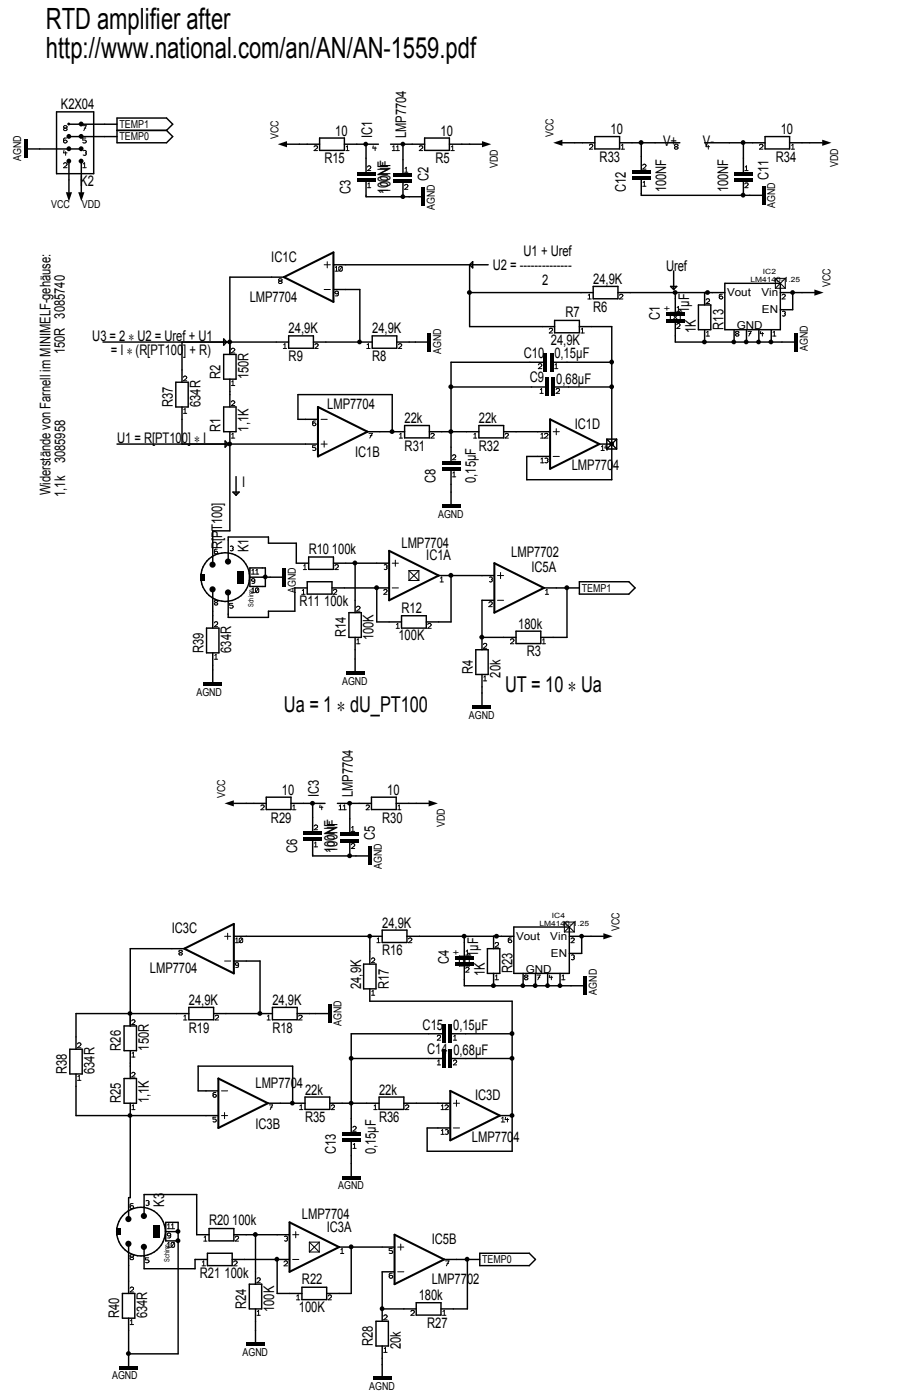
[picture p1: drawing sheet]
<svg xmlns="http://www.w3.org/2000/svg" width="160mm" height="250mm" viewBox="0 0 160 250" stroke-linecap="round" stroke-linejoin="round" font-family="sans-serif">
<g fill="none" stroke="#000" stroke-width=".18">
<path d="M11.3 22.6v.1l.7 .3v.2l-.5 .1-.2-.3 .7-.3v-.1l-.2-.2h-.3zM11.3 29.3l.1-.2a.34 .34 0 0 1 .6 .3l-.7 .5h.7M11.4 26.9l-.1 .4h.7M11.7 27.1v.6M11.9 24.6l-.5 .1v.8a.34 .34 0 0 0 .6-.3 .33 .33 0 0 0-.3-.2 .33 .33 0 0 0-.4 .2M14.8 22.4h.6l-.5 .9M14.8 29.9h.6M14.8 26.9h.5v.4M14.8 29.3l.3-.2v.8M15 22.9h.3M15.2 27.3h.1M15.3 24.6h-.5v.4h.4l.2 .3a.39 .39 0 0 1-.6 .2"/>
<path d="M15.3 27.3v.4h-.5M56 26.2l.1-.1h.5v.4l-.6 .4h.6M61.7 26.9h.6M61.8 26.2l.2-.2v.9M65.5 33.5h.6M65.5 29.8a.29 .29 0 0 1 .4-.2 .29 .29 0 0 1 .2 .5l-.6 .4h.6M65.6 32.9l.2-.2v.8M66.6 26l-.1 .5h.6M66.9 26.2v.7M70 26.9h.6M70 26.2l.3-.2v.9M70.7 26.9h.6"/>
<path d="M70.7 26.2l.3-.2v.9M72.2 33.1a.29 .29 0 0 1 .4-.2 .29 .29 0 0 1 .1 .5l-.5 .4h.6M72.2 30.8h.6M72.2 30.1l.3-.2v.9M74.8 26.2l.1-.1h.4v.4l-.5 .4h.6M80.4 26.9h.6M80.5 26.2l.2-.2v.9M105.1 26a.29 .29 0 0 1 .4-.2 .29 .29 0 0 1 .2 .4l-.6 .4h.6M110.8 26.6h.6M110.9 26l.2-.2v.8M114.6 29.5a.29 .29 0 0 1 .4-.2 .29 .29 0 0 1 .2 .5l-.6 .4h.6M114.6 33.3h.6"/>
<path d="M114.7 32.6l.2-.2v.9M120.5 25.8l.4 .1v.1l-.6 .3 .2 .3h.3l.1-.3-.6-.3zM126 25.8l-.1 .4h.7M126.3 26v.6M132.9 32.9v-.2h.5v.4l-.5 .4h.5M132.9 30.5h.5M132.9 29.8l.3-.2v.9M135.5 26a.32 .32 0 0 1 .3-.3 .32 .32 0 0 1 .3 .3l-.6 .6h.6M141.1 26.6h.6M141.2 26l.2-.2v.8M49.7 49.9v.1l.6 .3v.2l-.5 .1-.1-.3 .6-.3v-.1l-.2-.1zM57.8 51.7h1.1"/>
<path d="M57.8 47.3h1.1M58.4 46.7v1.1M59.7 48.4h.7M59.8 47.8l.2-.2v.8M60.4 52.2a.32 .32 0 0 1-.4 .3 .32 .32 0 0 1-.3-.3 .35 .35 0 0 1 .3-.2 .35 .35 0 0 1 .4 .2l-.1 .6h-.5M61 47.6v.7h-.5M61 47.6h-.5v.7M61 47.6l-.5 .7M98 58.8v-.1a.31 .31 0 0 1 .4-.1 .31 .31 0 0 1 .2 .3l-.6 .6h.6M103.6 59.5h.6M103.7 58.8l.2-.2v.9M104.9 53.4h.6"/>
<path d="M104.9 52.7l.2-.2v.9M110.5 52.7l.2-.2 .3 .1v.3l-.5 .5h.6M119.6 55.8h1.7M119.6 55.8v1.7M119.6 57.5h1.7M119.6 55.8l1.7 1.7M120.7 58a.29 .29 0 0 1 .4-.2 .29 .29 0 0 1 .1 .4l-.5 .5h.6M120.7 55.6h.6M120.8 54.9l.2-.2v.9M121.3 55.8v1.7M121.3 55.8l-1.7 1.7M125.9 53.6a.32 .32 0 0 1 .4-.3 .32 .32 0 0 1 .3 .3l-.7 .6h.7"/>
<path d="M126 59.4l.3-.2v.8M128.8 52.5l-.4 .1-.1 .6a.33 .33 0 0 0 .3 .2 .33 .33 0 0 0 .3-.2l-.1-.3a.35 .35 0 0 0-.5 .2M131.2 59.3v.1l.6 .3-.2 .3h-.3l-.1-.3 .6-.3v-.1l-.2-.1zM133.4 59.2h.6l-.4 .8M133.6 59.6h.3M135.7 59.2l-.1 .4h.6M136 59.4v.6M137.9 59.4l.2-.2v.8M138.3 49.7h1.8M138.3 49.7v1.8M138.3 51.5h1.8M138.3 49.7l1.8 1.8"/>
<path d="M139.5 52.7l.2-.2 .3 .1v.3l-.5 .5h.6M139.6 55.6a.29 .29 0 0 1 .4 0 .29 .29 0 0 1 0 .4M139.9 56h.1M140 56l.1 .2a.31 .31 0 0 1-.5 .2M140.1 49.7v1.8M140.1 49.7l-1.8 1.8M32.7 67.4a.29 .29 0 0 1 .4-.2 .29 .29 0 0 1 .1 .4l-.5 .4h.6M32.7 73.8h.6M32.8 73.2l.2-.2v.8M41.3 78.2h.6M41.3 62.4a.29 .29 0 0 1 .4-.2 .29 .29 0 0 1 .1 .4l-.5 .4h.6M41.3 71.8a.29 .29 0 0 1 .4-.2 .29 .29 0 0 1 .1 .4l-.5 .4h.6"/>
<path d="M41.3 68.8h.6M41.3 68.2l.3-.2v.8M41.3 77.6l.3-.2v.8M50.5 62.2h.6M50.6 61.6l.2-.2v.8M56.2 61.6l.2-.2h.3v.4l-.5 .4h.6M56.3 79.6h-.5v.3h.3l.2 .2-.2 .3h-.3M56.3 75.2l-.5 .1v.5a.29 .29 0 0 0 .4 .2 .29 .29 0 0 0 .1-.4 .31 .31 0 0 0-.5 .1M57.3 74.9h1.1M57.3 79.3h1.1M57.8 78.7v1.2M65.4 62.2h.6"/>
<path d="M65.5 61.6l.2-.2v.8M65.8 77.4h.6l-.4 .8M66 77.8h.4M71.1 61.6l.2-.2h.3v.4l-.5 .4h.6M71.2 78.2h.6M71.3 77.6l.2-.2v.8M76.8 77.6l.3-.2 .4 .2-.7 .6h.7M84.5 78.2h.6M84.5 77.6l.3-.2v.8M90.1 77.6l.2-.2 .3 .1v.3l-.5 .4h.6M96 65.2a.33 .33 0 0 1 .3-.3 .33 .33 0 0 1 .3 .3v.2l-.6 .4h.6M96.3 70.2h.6"/>
<path d="M96.4 69.6l.2-.2v.8M96.4 78.2h.7M96.5 77.6l.2-.2v.8M97.1 77.6l.1-.1a.36 .36 0 0 1 .5 .1v.2l-.6 .4h.6M98.7 77.1h1.1M98.9 65.8h.6M99 65.2l.2-.3v.9M99.2 69.6l.1-.2a.33 .33 0 0 1 .5 .3l-.6 .5h.6M99.2 76.5v1.1M107.3 79.8l.2-.2v.8M108 79.6l-.1 .4h.6M108.2 78.4h1.8"/>
<path d="M108.2 78.4v1.8M108.2 78.4l1.8 1.8M108.3 79.8v.6M110 78.4v1.8M110 78.4l-1.8 1.8M125.9 60h.7M137.8 60h.6M38.8 98.1h-.5l-.1 .6a.31 .31 0 0 0 .4 .2 .31 .31 0 0 0 .2-.2 .3 .3 0 0 0-.3-.3 .3 .3 0 0 0-.3 .3M41.1 97.6a.29 .29 0 0 1 .4 0 .29 .29 0 0 1 0 .4M41.4 98h.1M41.5 98l.1 .2a.33 .33 0 0 1-.5 .1M80.7 81.4a.29 .29 0 0 1 .4-.2 .29 .29 0 0 1 .1 .5l-.5 .4h.6"/>
<path d="M80.7 85.1h.6M80.8 84.5l.2-.2v.8M96.4 82.6h.7M96.5 82l.2-.2v.8M97.2 81.9a.36 .36 0 0 1 .5 .1v.2M97.6 82.2h.1M97.7 82.2v.4h-.5M98.7 81.5h1.1M107.2 80.4h.6M108.2 80.2h1.8M38.2 111.2a.29 .29 0 0 1 .4-.2 .29 .29 0 0 1 .2 .5l-.6 .4h.6M38.2 107.3v.2l.6 .2-.1 .3h-.3l-.2-.3 .6-.2v-.2l-.1-.1h-.3z"/>
<path d="M38.2 117.7h.6M38.3 117.1l.2-.3v.9M41.5 107.7h-.5v.4h.4l.2 .3a.39 .39 0 0 1-.6 .1M44.8 102.5h.7M44.8 105.8h.7M44.9 101.9l.3-.2v.8M44.9 105.2l.3-.2v.8M45.5 103.6a.32 .32 0 0 1-.4 .2 .32 .32 0 0 1-.3-.2 .33 .33 0 0 1 .3-.3 .33 .33 0 0 1 .4 .3l-.1 .5-.5 .1M45.6 102.5h.6M45.6 101.9l.3-.2v.8M46.1 105.1l.1 .5a.32 .32 0 0 1-.6 .2M46.1 105.1a.31 .31 0 0 0-.5 .1v.6"/>
<path d="M46.1 105.1l-.5 .7M53.8 106.1h.6M53.9 105.5l.2-.3v.9M54.1 101.7h.6M54.2 101l.2-.2v.9M59.5 105.5a.29 .29 0 0 1 .4-.2 .29 .29 0 0 1 .1 .4l-.5 .4h.6M59.7 101a.32 .32 0 0 1 .4-.2 .32 .32 0 0 1 .3 .3l-.7 .6h.7M63.6 115h.6M63.6 108.5l.1-.2a.33 .33 0 0 1 .5 .3l-.6 .5h.6M63.7 114.3l.2-.2v.9M68.5 105.5a.29 .29 0 0 1 .4-.2 .29 .29 0 0 1 .1 .4l-.5 .4h.5M68.5 100.9a.29 .29 0 0 1 .4 0 .29 .29 0 0 1 .1 .4"/>
<path d="M68.9 101.3h.1M69 101.3v.2a.31 .31 0 0 1-.5 .1M70 105h1.1M70 100.6h1.1M70.5 100v1.1M70.7 112.2h.6M70.7 111.5l.3-.2v.9M72.9 101.9h1.8M72.9 101.9v1.8M72.9 103.7h1.8M72.9 101.9l1.8 1.8M74.7 101.9v1.8"/>
<path d="M74.7 101.9l-1.8 1.8M76.3 111.5a.29 .29 0 0 1 .4-.2 .29 .29 0 0 1 .1 .5l-.5 .4h.6M78.5 103.9h.6M78.6 103.3l.2-.3v.9M86.2 115.1a.29 .29 0 0 1 .4-.2 .29 .29 0 0 1 .1 .4l-.5 .5h.6M87.2 107.7a.32 .32 0 0 1 .3-.3 .32 .32 0 0 1 .3 .3l-.6 .6h.6M87.3 103.1a.29 .29 0 0 1 .4 0 .29 .29 0 0 1 0 .4M87.7 103.5h.1M87.7 103.5l.1 .2a.31 .31 0 0 1-.5 .1M88.7 107.2h1.1M88.7 102.8h1.1M89.3 102.2v1.1"/>
<path d="M91.1 114.3a.33 .33 0 0 1 .3-.2 .33 .33 0 0 1 .3 .2l-.1 .2-.5 .5h.6M96.7 115h.6M96.8 114.3l.2-.2v.9M97.3 106.1h.6M97.3 105.5l.3-.3v.9M86.2 121.6h.6M86.3 120.9l.2-.2v.9M46.5 143.9l.1-.1h.4v.4l-.5 .4h.6M52.2 144.6h.6M52.2 143.9l.3-.1v.8M56 147.5l.1-.1a.33 .33 0 0 1 .6 .2l-.7 .6h.7M56 151.2h.7"/>
<path d="M56.1 150.6l.2-.2v.8M57.1 143.8l-.1 .4h.6M57.4 143.9v.7M60.4 144.6h.7M60.5 143.9l.2-.1v.8M61.1 144.6h.7M61.2 143.9l.3-.1v.8M62.7 150.9v-.2a.33 .33 0 0 1 .6 .2l-.6 .6h.6M62.7 148.5h.6M62.7 147.8l.2-.2v.9M65.3 143.9l.1-.1h.4v.4l-.5 .4h.6M70.9 144.6h.6"/>
<path d="M71 143.9l.2-.1v.8M31.9 169.8v.2l.6 .3-.1 .2h-.3l-.2-.2 .6-.3v-.2l-.1-.1zM40.1 171.6h1.1M40.1 167.2h1.1M40.6 166.6v1.1M42 168.3h.6M42 167.7l.3-.2v.8M42.6 172.2a.3 .3 0 0 1-.4 .2 .3 .3 0 0 1-.2-.3l.2-.2 .4 .2-.1 .6-.5 .1M43.2 167.6l.1 .5a.35 .35 0 0 1-.6 .2M43.2 167.6a.36 .36 0 0 0-.5 .1v.6M43.2 167.6l-.5 .7M66.3 171.3a.29 .29 0 0 1 .4-.2 .29 .29 0 0 1 .1 .4l-.5 .4h.5"/>
<path d="M66.3 177.7h.5M66.3 177.1l.3-.2v.8M67.2 168.3h.6M67.3 167.7l.2-.2v.8M72.8 167.7l.1-.1a.36 .36 0 0 1 .6 .1l-.1 .2-.6 .4h.7M81.9 170.7h1.8M81.9 170.7v1.8M81.9 172.5h1.8M81.9 170.7l1.8 1.8M83.1 172.9a.29 .29 0 0 1 .4-.2 .29 .29 0 0 1 .1 .5l-.5 .4h.6M83.1 170.5h.6M83.1 169.9l.3-.2v.8"/>
<path d="M83.7 170.7v1.8M83.7 170.7l-1.8 1.8M88.3 168.5a.32 .32 0 0 1 .3-.2 .32 .32 0 0 1 .3 .3l-.6 .5h.6M88.3 175h.6M88.4 174.3l.2-.2v.9M91.2 167.5l-.5 .1v.5a.33 .33 0 0 0 .3 .2 .33 .33 0 0 0 .3-.2l-.1-.2a.35 .35 0 0 0-.5 .1M93.6 174.2v.2l.6 .3-.2 .3h-.3l-.1-.3 .6-.3v-.2l-.2-.1zM95.8 174.1h.6l-.5 .9M96 174.5h.3M98.1 174.1l-.1 .4h.6M98.3 174.3v.7M100.2 175h.6"/>
<path d="M100.3 174.3l.2-.2v.9M100.7 164.7h1.7M100.7 164.7v1.7M100.7 166.4h1.7M100.7 164.7l1.7 1.7M101.8 167.7l.3-.2 .3 .1v.3l-.6 .4h.6M101.9 170.6a.29 .29 0 0 1 .4-.1 .29 .29 0 0 1 .1 .5M102.3 171h.1M102.4 171v.2a.31 .31 0 0 1-.5 .1M102.4 164.7v1.7M102.4 164.7l-1.7 1.7M13.8 186.4a.32 .32 0 0 1 .4-.2 .32 .32 0 0 1 .2 .3l-.6 .6h.6"/>
<path d="M13.8 192.9h.6M13.9 192.3l.2-.3v.9M23.5 198.1h.6M23.5 182.3a.29 .29 0 0 1 .4-.2 .29 .29 0 0 1 .1 .4l-.5 .4h.6M23.5 191.7a.29 .29 0 0 1 .4-.2 .29 .29 0 0 1 .1 .4l-.5 .4h.6M23.5 188.8h.6M23.6 188.1l.2-.2v.9M23.6 197.5l.2-.2v.8M32.7 182.1h.7M32.8 181.5l.2-.2v.8M38.4 181.5v-.1a.36 .36 0 0 1 .6 .1l-.1 .2-.5 .4h.6M38.5 199.5h-.5v.3l.5 .1v.4h-.5"/>
<path d="M38.5 195.1l-.4 .1-.1 .5a.29 .29 0 0 0 .4 .2 .29 .29 0 0 0 .1-.4 .31 .31 0 0 0-.5 .1M39.5 194.8h1.1M39.5 199.2h1.1M40.1 198.7v1.1M47.6 182.1h.6M47.7 181.5l.2-.2v.8M48 197.3h.6l-.4 .8M48.3 197.7h.3M53.3 181.5a.33 .33 0 0 1 .3-.2 .33 .33 0 0 1 .3 .2l-.6 .6h.6M53.4 198.1h.6M53.5 197.5l.2-.2v.8M59.1 197.5a.31 .31 0 0 1 .3-.2 .31 .31 0 0 1 .3 .3l-.6 .5h.6"/>
<path d="M66.7 198.1h.6M66.7 197.5l.3-.2v.8M72.3 197.5l.1-.1a.31 .31 0 0 1 .3-.1 .31 .31 0 0 1 .2 .3l-.6 .5h.6M78 185.1a.29 .29 0 0 1 .4-.2 .29 .29 0 0 1 .1 .4l-.5 .4h.6M78 190.2h.6M78.1 189.5l.2-.2v.9M78.7 198.1h.5M78.7 197.5l.3-.2v.8M79.4 197.5a.33 .33 0 0 1 .3-.2 .33 .33 0 0 1 .3 .3l-.6 .5h.6M80.9 185.7h.6M80.9 189.5a.29 .29 0 0 1 .4-.2 .29 .29 0 0 1 .1 .4l-.5 .5h.6M80.9 197h1.1"/>
<path d="M80.9 185.1l.3-.2v.8M81.4 196.5v1.1M89.5 199.7l.2-.2v.9M90.2 199.5l-.1 .4h.6M90.5 199.7v.7M23.8 214.9l-.5 .1v.7a.33 .33 0 0 0 .5-.2 .33 .33 0 0 0-.3-.2 .33 .33 0 0 0-.3 .2M26 214.4a.34 .34 0 0 1 .6 .3l-.1 .1M26.4 214.8h.1M26.5 214.8l.1 .2a.35 .35 0 0 1-.6 .2M29.8 219.4h.6M29.9 218.8l.2-.3v.9M30.5 219.4h.6"/>
<path d="M30.6 218.8l.2-.3v.9M52.8 219.9v1.1M62.9 201.3a.29 .29 0 0 1 .4-.2 .29 .29 0 0 1 .2 .5l-.6 .4h.6M62.9 205.1h.6M63 204.4l.2-.2v.9M78.7 202.6h.5M78.7 201.9l.3-.2v.9M79.4 201.8h.5l.1 .1-.1 .2M79.8 202.1h.1M79.9 202.1l.1 .2a.35 .35 0 0 1-.6 .2M80.9 201.4h1.1M89.4 200.4h.6"/>
<path d="M23.2 230.1l.1-.2a.33 .33 0 0 1 .5 .2l-.6 .6h.6M23.2 236.5h.6M23.3 235.9l.2-.3v.9M23.3 224.1l-.1 .2 .6 .3-.1 .3h-.4l-.1-.3 .6-.3v-.1l-.1-.1zM26.5 224.6h-.5v.4h.5l.1 .3a.41 .41 0 0 1-.6 .1M29.8 222.7h.6M29.9 222.1l.2-.3v.9M30.4 220.5a.33 .33 0 0 1-.3 .2 .33 .33 0 0 1-.3-.2l.1-.2a.35 .35 0 0 1 .5 .1v.6l-.5 .1M31.1 221.9a.34 .34 0 0 0-.6 .2l.1 .6M31.1 221.9v.6a.34 .34 0 0 1-.5 .2M31.1 221.9l-.5 .8M36 226h.7"/>
<path d="M36.1 225.4l.2-.2v.8M36.3 221.6h.6M36.4 221l.2-.3v.9M41.7 225.4a.33 .33 0 0 1 .3-.2 .33 .33 0 0 1 .3 .2l-.1 .2-.5 .4h.6M42 221a.29 .29 0 0 1 .4-.2 .29 .29 0 0 1 .1 .4l-.5 .4h.6M45.8 234.9h.6M45.8 228.4a.29 .29 0 0 1 .4-.2 .29 .29 0 0 1 .1 .4l-.5 .5h.6M45.9 234.2l.2-.2v.9M50.7 225.4a.33 .33 0 0 1 .3-.2 .33 .33 0 0 1 .3 .2l-.1 .2-.5 .4h.6M50.7 220.8h.5v.4M51.1 221.2h.1M51.2 221.2v.4h-.5"/>
<path d="M52.2 224.9h1.1M52.2 220.5h1.1M52.9 232.1h.6M52.9 231.5l.3-.3v.9M55.2 221.8h1.7M55.2 221.8v1.8M55.2 223.6h1.7M55.2 221.8l1.7 1.8M56.9 221.8v1.8M56.9 221.8l-1.7 1.8M58.5 231.5a.29 .29 0 0 1 .4-.3 .29 .29 0 0 1 .1 .5l-.5 .4h.6M60.7 223.8h.6"/>
<path d="M60.8 223.2l.2-.2v.8M68.4 235a.32 .32 0 0 1 .4-.2 .32 .32 0 0 1 .3 .3l-.7 .6h.7M70 223h-.6v.3l.6 .1v.2a.41 .41 0 0 1-.6 .2M70 227.4h-.5v.8a.33 .33 0 0 0 .5-.2 .33 .33 0 0 0-.3-.3 .33 .33 0 0 0-.3 .3M70.9 227.1h1.1M70.9 222.7h1.1M71.5 222.1v1.1M73.3 234.2l.1-.1a.33 .33 0 0 1 .5 .2l-.6 .6h.6M78.9 234.9h.6M79 234.2l.2-.2v.9M79.5 225.2h.6l-.5 .8M79.7 225.6h.3"/>
<path d="M68.4 241.5h.7M68.5 240.8l.3-.2v.9"/>
</g>
<g fill="none" stroke="#000" stroke-width=".26">
<path d="M10.1 20h6.6v11h-6.6zM4.9 26.6h9.6M12.3 24.4h8.6M12.3 22.2h8.6M12.3 28.8v5.5M14.5 28.8v5.5M20.9 21.1h8.8l1.1 1.1-1.1 1.1 1.1 1.1-1.1 1.1h-8.8zM20.9 23.3h8.8M51.2 25.8h5.8M57 24.6h4.4v2.3h-4.4zM61.4 25.8h6.1M65.3 32.4v2.7h9.9"/>
<path d="M65.3 25.8v4.9M69.7 25.8h6M71.9 25.8v5.2M71.9 32.7v2.4M75.7 24.6h4.5v2.3h-4.5zM80.2 25.8h5.8M100.3 25.5h5.8M106.1 24.4h4.4v2.2h-4.4zM110.5 25.5h10.8M114.4 32.1v2.8h21.5M114.4 25.5v5M125.7 25.5h10.8"/>
<path d="M132.6 25.5v5.2M132.6 32.4v2.5M136.5 24.4h4.3v2.2h-4.3zM140.8 25.5h5.9M50.6 49.5h-9.6v13.8M51.5 60h4.4v2.2h-4.4zM59.5 47.3h27.6M59.5 51.7h4.7v9.4M66.4 60h4.4v2.2h-4.4zM83.8 47.3l.5-.6v1.1zM83.8 52.2h22M83.8 47.3v11h15.1"/>
<path d="M98.9 57.2h4.4v2.2h-4.4zM103.3 58.3h5.8v27.4h-15.1v-4.2h4.1M105.8 51.1h4.4v2.3h-4.4zM110.2 52.2h19.1M119.6 51.1h1.1l-.5 .6zM120.2 48.4v3.3M120.5 57.5v3.6h21.2M120.5 52.2v3.7M124.6 54.5h2.2v4.4h-2.2zM125.7 52.2v2.3M125.7 58.9v2.2M129.3 50.6h9.9v8.3h-9.9z"/>
<path d="M130.9 58.9v2.2M133.2 58.9v2.2M135.4 58.9v2.2M137.6 58.9v2.2M139.2 52.2h6.1M141.4 52.2v3.1h-2.2M18.4 61.1h33.1M20.9 79.3h35.8M31.4 68.3h2.2v4.4h-2.2zM32.5 61.1v7.2M32.5 72.7v6.6M39.9 60.5l.5 .6-.5 .5z"/>
<path d="M39.9 63.3h2.2v4.4h-2.2zM39.9 72.7h2.2v4.4h-2.2zM40.2 78.7l.5 .6-.5 .6zM41 77.1v17.7h-3.1v6.1M41 67.7v5M55.9 61.1h10.5M56.7 74.9h-3.6v-4.4h16.9v6.6M65.5 77.1h6.7M70.8 61.1h5.5M72.2 76h4.4v2.2h-4.4zM76.6 77.1h8.8M80.5 69.1h16.8"/>
<path d="M85.4 76h4.4v2.2h-4.4zM89.8 77.1h8.3M97 64.7h-16.5v17.7M98.7 64.7h10.4M98.9 69.1h10.2M106.9 79.3h2.2M41.6 87.9h1.1l-.6 .5zM42.1 85.1v3.3M55.1 99.5h4.4v2.2h-4.4zM80.5 84v6.1M36.8 112.2h2.3v4.4h-2.3zM37.9 105.3v6.9"/>
<path d="M37.9 116.6v5.2M40.7 100.3v-4.4h7.2v1.1h5v3.6h2.2M44.6 103.1h5.8M44.6 101.4h2.7v3.3h-2.7zM54.8 105h-2.2v4.1h-4.7v1.1h-7.2v-4.4M54.8 103.9h4.4v2.2h-4.4zM59.2 105h10.2M59.5 100.6h9.9M62.2 109.4h2.2v4.4h-2.2zM63.3 100.6v8.8M63.3 113.8v6.1M67.2 105v6.1h4.4"/>
<path d="M71.6 110h4.4v2.2h-4.4zM78.2 102.8h10M80.5 102.8v8.3h-4.5M84.9 116h2.2v4.4h-2.2zM86 113.8h6M88.2 107.2h-2.2v8.8M92 112.7h4.5v2.2h-4.5zM97 105h6.3M101.1 105v8.8h-4.6M103.3 103.9h8.9l1.1 1.1-1.1 1.1h-8.9zM86 120.4v5.6M41.7 143.5h5.8"/>
<path d="M47.5 142.4h4.4v2.2h-4.4zM51.9 143.5h6.1M55.8 150.1v2.7h9.9M55.8 143.5v4.9M60.2 143.5h6.1M62.4 143.5v5.2M62.4 150.4v2.4M66.3 142.4h4.4v2.2h-4.4zM70.7 143.5h5.8M32.9 169.4h-9.7v13.8M33.7 179.9h4.4v2.2h-4.4zM41.7 167.2h26.5"/>
<path d="M41.7 171.6h4.7v9.4M48.6 179.9h4.4v2.2h-4.4zM64.9 172.2h2.2v4.4h-2.2zM66 167.2v5M66 176.6v2.2h25.4v26.8h-15.2v-4.2h4.1M68.2 166.1h4.4v2.2h-4.4zM72.6 167.2h19.1M82.8 172.5v3.5h21.3M82.8 167.2v3.6M86.9 169.4h2.2v4.4h-2.2zM88 167.2v2.2M88 173.8v2.2"/>
<path d="M91.7 165.5h9.9v8.3h-9.9zM93.3 173.8v2.2M95.5 173.8v2.2M97.7 173.8v2.2M99.9 173.8v2.2M101.6 167.2h6M103.8 167.2v3.1h-2.2M12.5 187.4h2.2v4.4h-2.2zM13.6 191.8v7.4h25.4M22.1 192.6h2.2v4.4h-2.2zM22.1 183.2h2.2v4.4h-2.2zM23.2 197v16.9h-.3v3.8"/>
<path d="M23.2 187.6v5M33.7 181h-20.1v6.4M38.1 181h10.5M39 194.8h-3.7v-4.4h16.9v6.6M47.8 197h6.6M53 181h5.5M54.4 195.9h4.4v2.2h-4.4zM58.8 197h8.8M62.7 189h16.3M67.6 195.9h4.4v2.2h-4.4zM72 197h8.3M79 184.6h-16.3v17.7"/>
<path d="M80.6 184.6h10.8M80.6 189h10.8M89.1 199.2h2.3M25.7 217.2v-3.9h9.4v7.2h2.2M29.6 219.9h2.2M37.3 219.4h4.4v2.2h-4.4zM62.7 203.9v6.1M21.8 231h2.2v4.4h-2.2zM22.9 222.1v8.9M22.9 235.4v8.6M25.7 222.7v3.9h9.1v-1.7h2.2M31.8 221.6h-2.2v-3.3h2.2v23.5h-8.9"/>
<path d="M37 223.8h4.4v2.2h-4.4zM41.4 224.9h10.2M41.7 220.5h9.9M44.5 229.3h2.2v4.4h-2.2zM45.6 220.5v8.8M45.6 233.7v6.1M49.4 224.9v6.1h4.5M53.9 229.9h4.4v2.2h-4.4zM60.5 222.7h9.9M62.7 222.7v8.3h-4.4M67.1 235.9h2.2v4.5h-2.2zM68.2 233.7h6"/>
<path d="M70.4 227.1h-2.2v8.8M74.2 232.6h4.5v2.2h-4.5zM79.2 224.9h6.4M83.4 224.9v8.8h-4.7M85.6 223.8h8.8l1.1 1.1-1.1 1.1h-8.8zM68.2 240.4v5.5"/>
<circle cx="40.2" cy="103.1" r="4.3"/>
<circle cx="25.2" cy="219.9" r="4.3"/>
</g>
<g fill="#000">
<path d="M11.7 34.3h1.1l-.5 1.7zM14 34.3h1.1l-.6 1.7zM49.5 25.8l1.7-.6v1.1zM86 25.2l1.6 .6-1.6 .5zM98.7 25.5l1.6-.6v1.1zM146.7 24.9l1.6 .6-1.6 .5zM145.3 51.7l1.6 .5-1.6 .6zM40.1 143.5l1.6-.6v1.1zM76.5 142.9l1.6 .6-1.6 .5zM107.6 166.6l1.7 .6-1.7 .5z"/>
<path d="M4.3 24.9h.6v3.4h-.6z" fill-rule="evenodd"/>
<path d="M63.6 30.7h3.3v.6h-3.3z" fill-rule="evenodd"/>
<path d="M63.6 31.8h3.3v.6h-3.3z" fill-rule="evenodd"/>
<path d="M70.2 32.1h3.3v.6h-3.3z" fill-rule="evenodd"/>
<path d="M70.2 31h3.3v.6h-3.3z" fill-rule="evenodd"/>
<path d="M75.2 33.5h.5v3.3h-.5z" fill-rule="evenodd"/>
<path d="M112.7 30.5h3.3v.5h-3.3z" fill-rule="evenodd"/>
<path d="M112.7 31.6h3.3v.5h-3.3z" fill-rule="evenodd"/>
<path d="M130.9 31.8h3.4v.6h-3.4z" fill-rule="evenodd"/>
<path d="M130.9 30.7h3.4v.6h-3.4z" fill-rule="evenodd"/>
<path d="M135.9 33.2h.6v3.3h-.6z" fill-rule="evenodd"/>
<path d="M118.8 57h3.3v.5h-3.3z" fill-rule="evenodd"/>
<path d="M118.8 55.9h3.3v.5h-3.3z" fill-rule="evenodd"/>
<path d="M76.3 59.4h.5v3.3h-.5z" fill-rule="evenodd"/>
<path d="M97 63h.6v3.3h-.6z" fill-rule="evenodd"/>
<path d="M97.3 67.4h.5v3.4h-.5z" fill-rule="evenodd"/>
<path d="M98.1 63h.6v3.3h-.6z" fill-rule="evenodd"/>
<path d="M98.4 67.4h.5v3.4h-.5z" fill-rule="evenodd"/>
<path d="M141.7 59.4h.5v3.3h-.5z" fill-rule="evenodd"/>
<path d="M78.8 90.1h3.3v.5h-3.3z" fill-rule="evenodd"/>
<path d="M78.8 82.4h3.3v.5h-3.3z" fill-rule="evenodd"/>
<path d="M78.8 83.5h3.3v.5h-3.3z" fill-rule="evenodd"/>
<path d="M35.7 102.5h.9v1.1h-.9z" fill-rule="evenodd"/>
<path d="M42.4 102h1.1v2.2h-1.1z" fill-rule="evenodd"/>
<path d="M50.4 101.4h.5v3.3h-.5z" fill-rule="evenodd"/>
<path d="M36.3 121.8h3.3v.6h-3.3z" fill-rule="evenodd"/>
<path d="M61.7 119.9h3.3v.5h-3.3z" fill-rule="evenodd"/>
<path d="M84.3 126h3.3v.5h-3.3z" fill-rule="evenodd"/>
<path d="M54.1 148.4h3.3v.6h-3.3z" fill-rule="evenodd"/>
<path d="M54.1 149.5h3.3v.6h-3.3z" fill-rule="evenodd"/>
<path d="M60.7 149.8h3.3v.6h-3.3z" fill-rule="evenodd"/>
<path d="M60.7 148.7h3.3v.6h-3.3z" fill-rule="evenodd"/>
<path d="M65.7 151.2h.6v3.3h-.6z" fill-rule="evenodd"/>
<path d="M81.2 171.9h3.3v.6h-3.3z" fill-rule="evenodd"/>
<path d="M81.2 170.8h3.3v.6h-3.3z" fill-rule="evenodd"/>
<path d="M104.1 174.4h.5v3.3h-.5z" fill-rule="evenodd"/>
<path d="M58.5 179.3h.6v3.4h-.6z" fill-rule="evenodd"/>
<path d="M79 182.9h.5v3.4h-.5z" fill-rule="evenodd"/>
<path d="M79 187.4h.5v3.3h-.5z" fill-rule="evenodd"/>
<path d="M80.1 182.9h.5v3.4h-.5z" fill-rule="evenodd"/>
<path d="M80.1 187.4h.5v3.3h-.5z" fill-rule="evenodd"/>
<path d="M61 210h3.3v.5h-3.3z" fill-rule="evenodd"/>
<path d="M61 202.3h3.3v.5h-3.3z" fill-rule="evenodd"/>
<path d="M61 203.4h3.3v.5h-3.3z" fill-rule="evenodd"/>
<path d="M20.7 219.4h.9v1.1h-.9z" fill-rule="evenodd"/>
<path d="M27.4 218.8h1.1v2.2h-1.1z" fill-rule="evenodd"/>
<path d="M21.3 244h3.3v.5h-3.3z" fill-rule="evenodd"/>
<path d="M43.9 239.8h3.3v.6h-3.3z" fill-rule="evenodd"/>
<path d="M66.5 245.9h3.3v.5h-3.3z" fill-rule="evenodd"/>
<circle cx="12.3" cy="24.4" r=".26"/>
<circle cx="12.3" cy="22.1" r=".26"/>
<circle cx="12.3" cy="28.8" r=".26"/>
<circle cx="12.3" cy="26.6" r=".26"/>
<circle cx="12.3" cy="24.4" r=".43"/>
<circle cx="12.3" cy="26.6" r=".43"/>
<circle cx="12.3" cy="28.8" r=".43"/>
<circle cx="14.5" cy="24.4" r=".26"/>
<circle cx="14.5" cy="22.1" r=".26"/>
<circle cx="14.5" cy="28.8" r=".26"/>
<circle cx="14.5" cy="26.6" r=".26"/>
<circle cx="14.5" cy="22.1" r=".44"/>
<circle cx="14.5" cy="24.4" r=".44"/>
<circle cx="14.5" cy="26.6" r=".44"/>
<circle cx="14.5" cy="28.8" r=".44"/>
<circle cx="65.2" cy="25.7" r=".42"/>
<circle cx="71.9" cy="35.1" r=".42"/>
<circle cx="71.9" cy="25.7" r=".42"/>
<circle cx="114.4" cy="25.5" r=".44"/>
<circle cx="132.5" cy="34.8" r=".43"/>
<circle cx="132.5" cy="25.5" r=".43"/>
<circle cx="83.7" cy="52.2" r=".43"/>
<circle cx="120.4" cy="52.2" r=".43"/>
<circle cx="126.2" cy="52.2" r=".43"/>
<circle cx="141.4" cy="52.2" r=".42"/>
<circle cx="41" cy="61.1" r=".43"/>
<circle cx="41" cy="79.3" r=".43"/>
<circle cx="64.1" cy="61.1" r=".42"/>
<circle cx="69.9" cy="77.1" r=".43"/>
<circle cx="80.4" cy="69.1" r=".44"/>
<circle cx="80.4" cy="77.1" r=".43"/>
<circle cx="109.1" cy="64.7" r=".43"/>
<circle cx="109.1" cy="69.1" r=".43"/>
<circle cx="109.1" cy="79.3" r=".42"/>
<circle cx="125.7" cy="61.1" r=".43"/>
<circle cx="130.9" cy="61.1" r=".42"/>
<circle cx="133.1" cy="61.1" r=".42"/>
<circle cx="135.3" cy="61.1" r=".42"/>
<circle cx="137.5" cy="61.1" r=".42"/>
<circle cx="37.9" cy="105.2" r=".55"/>
<circle cx="37.9" cy="100.8" r=".55"/>
<circle cx="40.7" cy="100.3" r=".55"/>
<circle cx="40.7" cy="105.8" r=".55"/>
<circle cx="47.3" cy="103" r=".42"/>
<circle cx="63.3" cy="100.5" r=".44"/>
<circle cx="67.2" cy="104.9" r=".44"/>
<circle cx="80.4" cy="102.7" r=".44"/>
<circle cx="85.9" cy="113.8" r=".44"/>
<circle cx="101.1" cy="104.9" r=".44"/>
<circle cx="55.7" cy="143.4" r=".43"/>
<circle cx="62.4" cy="143.4" r=".43"/>
<circle cx="62.4" cy="152.8" r=".43"/>
<circle cx="65.9" cy="167.2" r=".42"/>
<circle cx="82.8" cy="167.2" r=".43"/>
<circle cx="88" cy="176" r=".43"/>
<circle cx="88.6" cy="167.2" r=".43"/>
<circle cx="93.3" cy="176" r=".42"/>
<circle cx="95.5" cy="176" r=".42"/>
<circle cx="97.7" cy="176" r=".42"/>
<circle cx="99.9" cy="176" r=".42"/>
<circle cx="103.7" cy="167.2" r=".42"/>
<circle cx="23.2" cy="181" r=".42"/>
<circle cx="23.2" cy="199.2" r=".42"/>
<circle cx="46.4" cy="181" r=".43"/>
<circle cx="52.1" cy="197" r=".42"/>
<circle cx="62.6" cy="189" r=".43"/>
<circle cx="62.6" cy="197" r=".42"/>
<circle cx="91.3" cy="184.6" r=".44"/>
<circle cx="91.3" cy="189" r=".44"/>
<circle cx="91.3" cy="199.2" r=".43"/>
<circle cx="22.9" cy="217.7" r=".55"/>
<circle cx="25.7" cy="217.1" r=".55"/>
<circle cx="31.7" cy="219.9" r=".44"/>
<circle cx="22.9" cy="222.1" r=".55"/>
<circle cx="25.7" cy="222.7" r=".55"/>
<circle cx="31.7" cy="221.6" r=".44"/>
<circle cx="45.5" cy="220.4" r=".44"/>
<circle cx="49.4" cy="224.9" r=".43"/>
<circle cx="62.6" cy="222.7" r=".43"/>
<circle cx="68.1" cy="233.7" r=".43"/>
<circle cx="83.3" cy="224.9" r=".43"/>
<circle cx="22.9" cy="241.7" r=".43"/>
</g>
<path d="M50.6 49.5l8.9-4.4v8.8zM56.7 72.7l8.8 4.4-8.8 4.4zM98.1 74.9l8.8 4.4-8.8 4.4zM69.4 98.4l8.8 4.4-8.8 4.4zM88.2 100.6l8.8 4.4-8.8 4.4zM32.9 169.4l8.8-4.4v8.8zM39 192.6l8.8 4.4-8.8 4.4zM80.3 194.8l8.8 4.4-8.8 4.4zM51.6 218.3l8.9 4.4-8.9 4.4zM70.4 220.5l8.8 4.4-8.8 4.4z" fill="none" stroke="#000" stroke-width=".37"/>
<g font-size="5.2">
<text x="8.2" y="5.1">RTD amplifier after</text>
<text x="8.2" y="10.3">http://www.national.com/an/AN/AN-1559.pdf</text>
</g>
<g font-size="3.9">
<text x="90.1" y="123.5">UT = 10 ∗ Ua</text>
<text x="50.6" y="127.1">Ua = 1 ∗ dU_PT100</text>
</g>
<g font-size="2.6">
<text x="10.9" y="19.5">K2X04</text>
<text x="108.9" y="23.9">10</text>
<text x="139.3" y="23.9">10</text>
<text x="57.9" y="29.2">R15</text>
<text x="59.8" y="24.2">10</text>
<text x="66.4" y="24.6" transform="rotate(-90 66.4 24.6)">IC1</text>
<text x="72.4" y="24.6" transform="rotate(-90 72.4 24.6)">LMP7704</text>
<text x="77.7" y="29.2">R5</text>
<text x="78.6" y="24.2">10</text>
<text x="106.9" y="28.9">R33</text>
<text x="118.3" y="26.1">V+</text>
<text x="125.4" y="26.1">V-</text>
<text x="138.4" y="28.9">R34</text>
<text x="14.3" y="33.3">K2</text>
<text x="62.5" y="34.6" transform="rotate(-90 62.5 34.6)">C3</text>
<text x="69.7" y="34.6" transform="rotate(-90 69.7 34.6)">100NF</text>
<text x="76.4" y="32.4" transform="rotate(-90 76.4 32.4)">C2</text>
<text x="111.6" y="34.3" transform="rotate(-90 111.6 34.3)">C12</text>
<text x="118.8" y="34.3" transform="rotate(-90 118.8 34.3)">100NF</text>
<text x="129.9" y="34.4" transform="rotate(-90 129.9 34.4)">100NF</text>
<text x="137.1" y="32.1" transform="rotate(-90 137.1 32.1)">C11</text>
<text x="48.4" y="46.7">IC1C</text>
<text x="93.4" y="45.6">U1 + Uref</text>
<text x="44.5" y="53.9">LMP7704</text>
<text x="87.9" y="48.2">U2 = --------------</text>
<text x="96.7" y="50.9">2</text>
<text x="105.8" y="50.7">24,9K</text>
<text x="118.8" y="48.4">Ur</text>
<text x="120.9" y="48.4">ef</text>
<text x="51.5" y="59.5">24,9K</text>
<text x="66.4" y="59.5">24,9K</text>
<text x="100.8" y="56.7">R7</text>
<text x="105.8" y="55.7">R6</text>
<text x="117.7" y="57.2" transform="rotate(-90 117.7 57.2)">C1</text>
<text x="122.9" y="55.9" transform="rotate(-90 122.9 55.9)">1µF</text>
<text x="124.1" y="59.4" transform="rotate(-90 124.1 59.4)">1K</text>
<text x="129.1" y="58.9" transform="rotate(-90 129.1 58.9)">R13</text>
<text x="11.6" y="63.3" transform="rotate(-90 11.6 63.3)">150R 3085740</text>
<text x="16.5" y="60.8">U3 = 2 ∗ U2 = Uref + U1</text>
<text x="19.8" y="63.4">= I ∗ (R[PT100] + R)</text>
<text x="51.5" y="64.5">R9</text>
<text x="66.4" y="64.5">R8</text>
<text x="93.4" y="64">C10</text>
<text x="98.3" y="61.6">24,9K</text>
<text x="98.9" y="64">0,15µF</text>
<text x="39.3" y="67.7" transform="rotate(-90 39.3 67.7)">R2</text>
<text x="44.3" y="67.7" transform="rotate(-90 44.3 67.7)">150R</text>
<text x="94.5" y="68.3">C9</text>
<text x="99.2" y="68.6">0,68µF</text>
<text x="30.8" y="72.7" transform="rotate(-90 30.8 72.7)">R37</text>
<text x="35.7" y="72.7" transform="rotate(-90 35.7 72.7)">634R</text>
<text x="39.3" y="77.1" transform="rotate(-90 39.3 77.1)">R1</text>
<text x="44.3" y="77.1" transform="rotate(-90 44.3 77.1)">1,1K</text>
<text x="58.4" y="73">LMP7704</text>
<text x="72.2" y="75.5">22k</text>
<text x="85.4" y="75.5">22k</text>
<text x="102.5" y="76.5">IC1D</text>
<text x="11.6" y="82.8" transform="rotate(-90 11.6 82.8)">3085958</text>
<text x="20.9" y="79">U1 = R[PT100] ∗ I</text>
<text x="63.3" y="81.6">IC1B</text>
<text x="72.2" y="80.5">R31</text>
<text x="85.4" y="80.5">R32</text>
<text x="9" y="88.4" transform="rotate(-90 9 88.4)">Widerstände von Farnell im MINIMELF-gehäuse:</text>
<text x="11.6" y="88.7" transform="rotate(-90 11.6 88.7)">1,1k</text>
<text x="43.2" y="87">I</text>
<text x="77.7" y="86.2" transform="rotate(-90 77.7 86.2)">C8</text>
<text x="84.9" y="86.2" transform="rotate(-90 84.9 86.2)">0,15µF</text>
<text x="102" y="84">LMP770</text>
<text x="109.4" y="84">4</text>
<text x="39.6" y="98.1" transform="rotate(-90 39.6 98.1)">R[PT100]</text>
<text x="44.3" y="98.7" transform="rotate(-90 44.3 98.7)">K1</text>
<text x="55.1" y="98.9">R10</text>
<text x="59.2" y="98.9">100k</text>
<text x="71.6" y="97.8">LMP7704</text>
<text x="76" y="100">IC1A</text>
<text x="91.2" y="99.5">LMP7702</text>
<text x="94.8" y="102.2">IC5A</text>
<text x="53.4" y="108.3">R11</text>
<text x="57.8" y="108.3">100k</text>
<text x="61.7" y="113.8" transform="rotate(-90 61.7 113.8)">R14</text>
<text x="71.6" y="109.4">R12</text>
<text x="92.4" y="112.2">180k</text>
<text x="36.3" y="116.6" transform="rotate(-90 36.3 116.6)">R39</text>
<text x="41.3" y="116.6" transform="rotate(-90 41.3 116.6)">634R</text>
<text x="66.7" y="114.4" transform="rotate(-90 66.7 114.4)">100K</text>
<text x="71.1" y="114.4">100K</text>
<text x="94" y="117.2">R3</text>
<text x="84.3" y="120.4" transform="rotate(-90 84.3 120.4)">R4</text>
<text x="89.3" y="121" transform="rotate(-90 89.3 121)">20k</text>
<text x="50.3" y="141.9">10</text>
<text x="56.9" y="142.4" transform="rotate(-90 56.9 142.4)">IC3</text>
<text x="62.9" y="142.4" transform="rotate(-90 62.9 142.4)">LMP7704</text>
<text x="69.1" y="141.9">10</text>
<text x="48.3" y="146.9">R29</text>
<text x="68.2" y="146.9">R30</text>
<text x="53" y="152.3" transform="rotate(-90 53 152.3)">C6</text>
<text x="60.2" y="152.3" transform="rotate(-90 60.2 152.3)">100NF</text>
<text x="66.9" y="150.1" transform="rotate(-90 66.9 150.1)">C5</text>
<text x="30.6" y="166.6">IC3C</text>
<text x="68.2" y="165.7">24,9K</text>
<text x="26.7" y="173.8">LMP7704</text>
<text x="68.2" y="170.6">R16</text>
<text x="80.1" y="172.2" transform="rotate(-90 80.1 172.2)">C4</text>
<text x="85.3" y="170.9" transform="rotate(-90 85.3 170.9)">1µF</text>
<text x="91.4" y="173.8" transform="rotate(-90 91.4 173.8)">R23</text>
<text x="33.7" y="179.5">24,9K</text>
<text x="48.6" y="179.5">24,9K</text>
<text x="64.4" y="176.6" transform="rotate(-90 64.4 176.6)">24,9K</text>
<text x="69.4" y="176.6" transform="rotate(-90 69.4 176.6)">R17</text>
<text x="86.5" y="174.4" transform="rotate(-90 86.5 174.4)">1K</text>
<text x="33.7" y="184.4">R19</text>
<text x="48.6" y="184.4">R18</text>
<text x="75.4" y="183.9">C15</text>
<text x="80.8" y="183.9">0,15µF</text>
<text x="11.9" y="191.8" transform="rotate(-90 11.9 191.8)">R38</text>
<text x="16.9" y="191.8" transform="rotate(-90 16.9 191.8)">634R</text>
<text x="21.6" y="187.6" transform="rotate(-90 21.6 187.6)">R26</text>
<text x="26.5" y="187.6" transform="rotate(-90 26.5 187.6)">150R</text>
<text x="76.2" y="188.2">C14</text>
<text x="80.9" y="188.5">0,68µF</text>
<text x="21.6" y="197" transform="rotate(-90 21.6 197)">R25</text>
<text x="26.5" y="197" transform="rotate(-90 26.5 197)">1,1K</text>
<text x="45.6" y="194.4">LMP7704</text>
<text x="54.4" y="195.5">22k</text>
<text x="67.6" y="195.5">22k</text>
<text x="84.7" y="196.5">IC3D</text>
<text x="45.6" y="201.5">IC3B</text>
<text x="54.4" y="200.4">R35</text>
<text x="67.6" y="200.4">R36</text>
<text x="84.2" y="203.9">LMP770</text>
<text x="91.6" y="203.9">4</text>
<text x="59.9" y="206.1" transform="rotate(-90 59.9 206.1)">C13</text>
<text x="67.1" y="206.1" transform="rotate(-90 67.1 206.1)">0,15µF</text>
<text x="29.3" y="215.5" transform="rotate(-90 29.3 215.5)">K3</text>
<text x="37.3" y="218.8">R20</text>
<text x="41.4" y="218.8">100k</text>
<text x="53.9" y="217.7">LMP7704</text>
<text x="58.3" y="219.9">IC3A</text>
<text x="77" y="222.1">IC5B</text>
<text x="35.6" y="228.2">R21</text>
<text x="40.1" y="228.2">100k</text>
<text x="43.9" y="233.7" transform="rotate(-90 43.9 233.7)">R24</text>
<text x="53.9" y="229.3">R22</text>
<text x="74.7" y="232.2">180k</text>
<text x="77" y="229.3">LMP7702</text>
<text x="21.3" y="235.4" transform="rotate(-90 21.3 235.4)">R40</text>
<text x="26.3" y="235.4" transform="rotate(-90 26.3 235.4)">634R</text>
<text x="48.9" y="234.3" transform="rotate(-90 48.9 234.3)">100K</text>
<text x="53.3" y="234.3">100K</text>
<text x="76.2" y="237.1">R27</text>
<text x="66.5" y="240.4" transform="rotate(-90 66.5 240.4)">R28</text>
<text x="71.5" y="240.9" transform="rotate(-90 71.5 240.9)">20k</text>
</g>
<g font-size="2">
<text x="21.3" y="22.8">TEMP1</text>
<text x="3.8" y="28.8" transform="rotate(-90 3.8 28.8)">AGND</text>
<text x="21.3" y="25.1">TEMP0</text>
<text x="49.6" y="24.8" transform="rotate(-90 49.6 24.8)">VCC</text>
<text x="98.7" y="24.5" transform="rotate(-90 98.7 24.5)">VCC</text>
<text x="149.5" y="29.8" transform="rotate(-90 149.5 29.8)">VDD</text>
<text x="88.8" y="30.1" transform="rotate(-90 88.8 30.1)">VDD</text>
<text x="9.1" y="37.2">VCC</text>
<text x="14.6" y="37.2">VDD</text>
<text x="77.6" y="37.5" transform="rotate(-90 77.6 37.5)">AGND</text>
<text x="138.3" y="37.2" transform="rotate(-90 138.3 37.2)">AGND</text>
<text x="129.7" y="52.9">Vout</text>
<text x="135.8" y="52.9">Vin</text>
<text x="148.1" y="51.3" transform="rotate(-90 148.1 51.3)">VCC</text>
<text x="119.7" y="55.5" transform="rotate(-90 119.7 55.5)">+</text>
<text x="131.4" y="58.7">GND</text>
<text x="135.9" y="56">EN</text>
<text x="78.7" y="63.3" transform="rotate(-90 78.7 63.3)">AGND</text>
<text x="144.1" y="62.7" transform="rotate(-90 144.1 62.7)">AGND</text>
<text x="78.1" y="92.5">AGND</text>
<text x="52.8" y="106" transform="rotate(-90 52.8 106)">A</text>
<text x="52.8" y="104.9" transform="rotate(-90 52.8 104.9)">GND</text>
<text x="103.8" y="105.6">TEMP1</text>
<text x="35" y="124.2">AGND</text>
<text x="61" y="122.3">AGND</text>
<text x="83.7" y="128.4">AGND</text>
<text x="40.2" y="142.5" transform="rotate(-90 40.2 142.5)">VCC</text>
<text x="79.3" y="147.8" transform="rotate(-90 79.3 147.8)">VDD</text>
<text x="68.1" y="155.2" transform="rotate(-90 68.1 155.2)">AGND</text>
<text x="92.1" y="167.9">Vout</text>
<text x="98.2" y="167.9">Vin</text>
<text x="110.5" y="166.2" transform="rotate(-90 110.5 166.2)">VCC</text>
<text x="82" y="170.5" transform="rotate(-90 82 170.5)">+</text>
<text x="93.8" y="173.7">GND</text>
<text x="98.3" y="170.9">EN</text>
<text x="106.4" y="177.6" transform="rotate(-90 106.4 177.6)">AGND</text>
<text x="60.9" y="183.2" transform="rotate(-90 60.9 183.2)">AGND</text>
<text x="60.3" y="212.4">AGND</text>
<text x="86" y="225.6">TEMP0</text>
<text x="43.3" y="242.2">AGND</text>
<text x="20" y="246.3">AGND</text>
<text x="65.9" y="248.3">AGND</text>
</g>
<g font-size="1.3">
<text x="133.9" y="50.3">LM4140-1.25</text>
<text x="136.1" y="48.9">IC2</text>
<text x="45.2" y="108.4" transform="rotate(-90 45.2 108.4)">Schirm</text>
<text x="96.3" y="165.3">LM4140-1.25</text>
<text x="98.5" y="163.9">IC4</text>
<text x="30.2" y="225.3" transform="rotate(-90 30.2 225.3)">Schirm</text>
</g>
</svg>
